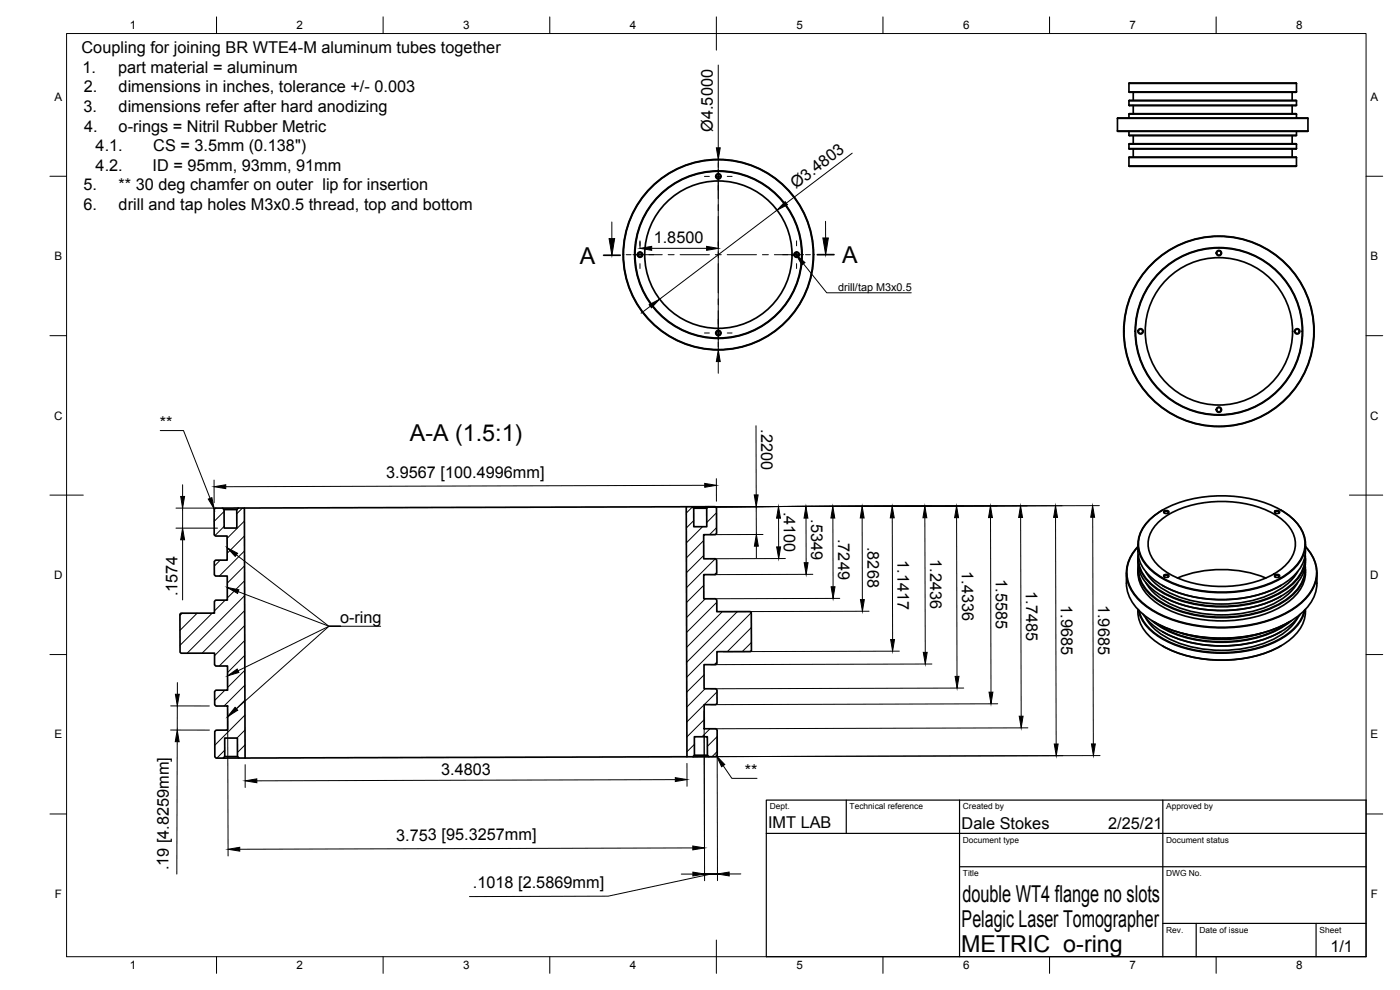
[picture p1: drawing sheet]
<svg xmlns="http://www.w3.org/2000/svg" width="420mm" height="297mm" viewBox="0 0 420 297" stroke-linecap="round" stroke-linejoin="round" font-family="sans-serif">
<!-- layer: Visible -->
<g fill="none" stroke="#000" stroke-width=".51">
<path d="M335.4 39.3h57.1M335.4 35.5h57.1M335.4 35.5l57-.1 .1 3.9M335.4 35.5v3.8M338.8 31.6h50.3M338.8 30.2h50.3M338.8 27.6h50.3M338.8 34.2h50.3M338.8 25h50.3M338.8 25v2.6M338.8 30.2v1.4M338.8 34.2v1.2"/>
<path d="M338.8 39.4v1.2M340.1 27.7v2.4M340.1 31.7v2.4M387.8 27.7v2.4M387.8 31.7v2.4M389.1 25v2.6M389.1 30.2v1.4M389.1 34.2v1.2M389.1 39.4v1.2M338.8 43.3h50.3M338.8 44.6h50.3M338.8 47.3h50.3"/>
<path d="M338.8 40.6h50.3M338.8 49.8h50.3M338.8 43.3v1.3M338.8 47.3v2.5M340.1 40.7v2.4M340.1 44.7v2.4M387.8 40.7v2.4M387.8 44.7v2.4M389.1 43.3v1.3M389.1 47.3v2.5M64.3 152.8l.3-.4h2.2l.4 .5 .1 5.5h3.8v-5.5l.4-.5h1.8l.3 75h-1.9l-.4-.4-.1-5.5h-3.8l.1 5.5-.5 .5h-2.1l-.4-.4v-7.6l.3-.4h3.5v-7.3h-3.5l-.4-.3v-4l.4-.4h3.5v-7.3h-3.5l-.4-.3v-3.5h-10.1l-.3-.3v-11.4l.3-.3h10v-3.5l.4-.4h3.5v-7.3h-3.5l-.4-.3v-4l.4-.4h3.5v-7.3h-3.5l-.4-.3zM67.2 152.9h3.9"/>
<path d="M71.5 152.4h-4.7M206 152h1.8l.4 .5v5.5h3.9v-5.5l.4-.5h2.2l.3 .4 .1 7.6-.4 .4h-3.5v7.3l3.5-.1 .4 .4v4l-.4 .4h-3.5v7.3l3.5-.1 .4 .4v3.5h10.1l.3 .3v11.4l-.3 .3h-10v3.5l-.4 .4h-3.5v7.3h3.5l.4 .3v4l-.4 .4h-3.5v7.3h3.5l.4 .3v7.7l-.3 .3h-2.2l-.4-.4v-5.5h-3.9v5.5l-.4 .5h-1.8zM206 152l-132.7 .4M208.2 152.5h3.9M212.5 152h-4.7M344.7 156.3a29.2 29.2 0 0 1 18.9-7.4 36 36 0 0 1 22.4 5.1 10.9 10.9 0 0 1 5.4 11.2 14.8 14.8 0 0 1-8.6 9.1 39.4 39.4 0 0 1-33.8-.9 12.8 12.8 0 0 1-7.3-9.5 9.9 9.9 0 0 1 3-7.6zM347.1 157.3a26 26 0 0 1 17.7-6.8 30 30 0 0 1 20.3 5.7 8.6 8.6 0 0 1 0 14 30.5 30.5 0 0 1-22.2 5.6 25.3 25.3 0 0 1-15.8-6.7 8.2 8.2 0 0 1 0-11.8zM349 153a13.5 13.5 0 0 0-7.5 9.7 11.3 11.3 0 0 0 5.8 9.8 38 38 0 0 0 28.3 4.4 24.8 24.8 0 0 0 14.1-7.8 9.3 9.3 0 0 0-1-12.8l-2.6-2.2-1.8-1.1M349.3 153.5a.82 .82 0 0 1 .8-.4 .82 .82 0 0 1 .7 .7 .82 .82 0 0 1-.9 .3 .82 .82 0 0 1-.6-.6zM349.5 154l-.1-.4 .5-.2 .7 .2-.1 .4M382.5 153.5a.82 .82 0 0 1 .9-.4 .82 .82 0 0 1 .6 .7 .82 .82 0 0 1-.8 .3 .82 .82 0 0 1-.7-.6zM382.8 154l-.1-.4 .4-.2 .8 .2-.1 .4"/>
<path d="M338.1 171.9a13.2 13.2 0 0 0 6 13.3 40.7 40.7 0 0 0 27.4 6 33.3 33.3 0 0 0 20.2-8.3 12.6 12.6 0 0 0 3.5-11M341.5 170.8a11.3 11.3 0 0 0 5.9 10.3 38.4 38.4 0 0 0 30 3.8 22.4 22.4 0 0 0 12.8-8.1 9.4 9.4 0 0 0 1.6-6M341.5 167.6a10.8 10.8 0 0 0 4.6 9.4 35 35 0 0 0 25.1 5.9 29.2 29.2 0 0 0 17.1-6.9 10.4 10.4 0 0 0 3.5-8.4M341.5 165.4a11.7 11.7 0 0 0 5.9 9.3 38.4 38.4 0 0 0 30 3.8 22.4 22.4 0 0 0 12.8-8 9.3 9.3 0 0 0 1.6-5.1M341.5 163.3v2.1M341.5 164a10.6 10.6 0 0 0-.3 15.4 30.6 30.6 0 0 0 18.4 8.5 44.4 44.4 0 0 0 27-4.2 15.5 15.5 0 0 0 8.5-10.6 10.9 10.9 0 0 0-3.3-9.1M341.5 164.1a10.6 10.6 0 0 0-.2 15.2 30.5 30.5 0 0 0 18.3 8.4 43.3 43.3 0 0 0 28.5-5.1 13.7 13.7 0 0 0 7-10.8 11.4 11.4 0 0 0-3.3-7.7M341.6 166.5a11.3 11.3 0 0 0 5.9 10.5 38.2 38.2 0 0 0 27.5 4.3 24.7 24.7 0 0 0 14.8-8.1 9.2 9.2 0 0 0 1.9-6.7M341.6 169.7a11.3 11.3 0 0 0 5.9 10.6 38.2 38.2 0 0 0 27.5 4.2 24.7 24.7 0 0 0 14.8-8.1 9.2 9.2 0 0 0 1.9-6.7M341.6 166.9a11.7 11.7 0 0 0 6.3 10.2 38.9 38.9 0 0 0 30 3.3 21.2 21.2 0 0 0 12.3-8 9.2 9.2 0 0 0 1.4-5.5M341.7 170.2a11.7 11.7 0 0 0 6.3 10.1 38.9 38.9 0 0 0 29.9 3.3 21.2 21.2 0 0 0 12.3-8 9.2 9.2 0 0 0 1.5-5.4M343.9 171.5a19.3 19.3 0 0 0 11.7 8.2 37.6 37.6 0 0 0 28-2.6 15 15 0 0 0 5.8-5.6"/>
<path d="M343.9 174.8a19.3 19.3 0 0 0 11.8 8.1 37.6 37.6 0 0 0 27.9-2.5 15 15 0 0 0 5.8-5.6M348.9 175.7a39.1 39.1 0 0 0 35.5 0M348.9 178.9l.1 .1M349 179a39.1 39.1 0 0 0 35.3 0M349.3 172.6a.82 .82 0 0 1 .8-.3 .82 .82 0 0 1 .7 .7 .82 .82 0 0 1-.9 .3 .82 .82 0 0 1-.6-.7zM349.5 173.2l-.1-.4 .5-.2 .7 .2-.1 .4M353.4 173.4a35.8 35.8 0 0 1 26.5 0M382.5 172.6a.82 .82 0 0 1 .9-.3 .82 .82 0 0 1 .6 .7 .82 .82 0 0 1-.8 .3 .82 .82 0 0 1-.7-.7zM382.8 173.2l-.1-.4 .4-.2 .8 .2-.1 .4M384.4 178.9l-.1 .1M391.8 163.3v2.1M341.5 182.8a10.7 10.7 0 0 0 4.6 9.1 35 35 0 0 0 25.1 5.9 29.2 29.2 0 0 0 17.1-6.9 10.3 10.3 0 0 0 3.5-8.1"/>
<path d="M341.6 183a13.9 13.9 0 0 0 8.2 9.2 39.4 39.4 0 0 0 35.1-.8 13.3 13.3 0 0 0 6.7-8.4M341.8 183.2a14 14 0 0 0 7.5 8.6 39.3 39.3 0 0 0 34.6 0 14 14 0 0 0 7.5-8.6M343.1 184.3a22.3 22.3 0 0 0 14.1 8.4 38.9 38.9 0 0 0 28.1-3.7 16.3 16.3 0 0 0 4.9-4.7M343.9 185.4a19.3 19.3 0 0 0 11.7 8.2 37.6 37.6 0 0 0 28-2.6 15 15 0 0 0 5.8-5.6M345.7 186.2a33.7 33.7 0 0 0 22.6 6.5 32 32 0 0 0 19.3-6.5M346.4 186.7a44.5 44.5 0 0 0 40.4 0M346.7 186.8a35.8 35.8 0 0 0 24.9 5.5 31.4 31.4 0 0 0 15-5.5M348.9 189.6a39.1 39.1 0 0 0 35.4 0M348.9 193.8a39.1 39.1 0 0 0 35.5 0M354.6 190a39.4 39.4 0 0 0 24.1 0M384.4 189.6h-.1M67.5 227h3.8"/>
<path d="M71.7 227.4l-4.7 .1M206.2 227.1l-132.6 .3M208.4 226.6h3.9M212.7 227l-4.7 .1"/>
<circle cx="215.6" cy="52.9" r=".65"/>
<circle cx="215.6" cy="52.9" r=".79"/>
<circle cx="192.1" cy="76.4" r=".65"/>
<circle cx="192.1" cy="76.4" r=".79"/>
<circle cx="215.6" cy="76.4" r="25"/>
<circle cx="215.6" cy="76.4" r="28.6"/>
<circle cx="215.6" cy="76.4" r="22.1"/>
<circle cx="215.6" cy="76.4" r="28.5"/>
<circle cx="215.6" cy="76.4" r="25.1"/>
<circle cx="239.1" cy="76.4" r=".65"/>
<circle cx="239.1" cy="76.4" r=".79"/>
<circle cx="365.8" cy="75.9" r=".65"/>
<circle cx="365.8" cy="75.9" r=".79"/>
<circle cx="215.6" cy="99.9" r=".65"/>
<circle cx="215.6" cy="99.9" r=".79"/>
<circle cx="342.3" cy="99.4" r=".65"/>
<circle cx="342.3" cy="99.4" r=".79"/>
<circle cx="365.8" cy="99.4" r="25"/>
<circle cx="365.8" cy="99.4" r="28.6"/>
<circle cx="365.8" cy="99.4" r="22.1"/>
<circle cx="365.8" cy="99.4" r="28.5"/>
<circle cx="365.8" cy="99.4" r="25.1"/>
<circle cx="389.3" cy="99.4" r=".65"/>
<circle cx="389.3" cy="99.4" r=".79"/>
<circle cx="365.8" cy="122.9" r=".65"/>
<circle cx="365.8" cy="122.9" r=".79"/>
</g>
<!-- layer: Border -->
<g fill="none" stroke="#000" stroke-width=".3">
<path d="M20 10.1h390v276.9h-390zM65 5.1v5M115 5.1v5M165 5.1v5M215 5.1v10M265 5.1v5M315 5.1v5M365 5.1v5M15 52.9h5M410 52.9h5M15 100.7h5M410 100.7h5"/>
<path d="M15 148.6h10M405 148.6h10M15 196.4h5M410 196.4h5M15 244.2h5M410 244.2h5M65 287v5M115 287v5M165 287v5M215 282.1v9.9M265 287v5M315 287v5"/>
<path d="M365 287v5"/>
</g>
<!-- layer: TitleBlock -->
<path d="M230 240.1h180v46.9h-180zM230 250h180M254 240.1v9.9M288 240.1v46.9M349 240.1v46.9M288 260.1h122M349 277.1h61M359 277.1v9.9M395 277.1v9.9" fill="none" stroke="#000" stroke-width=".36"/>
<!-- layer: Center Lines -->
<g fill="none" stroke="#000" stroke-width=".3">
<path d="M211.4 52.9h1.5M214.7 52.9h1.8M215.6 48.8v1.5M215.6 50.8v8.8M218.2 52.9h1.5M187.9 76.4h1.5M190 76.4h8.8M192.1 72.3v1.5M192.1 75.5v1.8M192.1 79.1v1.5M200.5 76.4h1.8M204.1 76.4h8.8"/>
<path d="M214.7 76.4h1.8M215.6 61.4v1.8M215.6 65v8.8M215.6 75.5v1.8M215.6 79.1v8.8M218.2 76.4h8.8M228.8 76.4h1.8M232.4 76.4h8.8M239.1 72.3v1.5M239.1 75.5v1.8M239.1 79.1v1.5M241.7 76.4h1.5"/>
<path d="M211.4 99.9h1.5M214.7 99.9h1.8M215.6 89.7v1.7M215.6 93.2v8.8M218.2 99.9h1.5M215.6 102.6v1.5"/>
</g>
<!-- layer: Annotations -->
<path d="M182.8 71.6h1.7l-.9 5zM238.9 76.4l2.7 2.4-.9 .7zM247 71.4h1.6l-.8 5zM62.5 149.7l1.1-.4 .7 3.5zM68.2 164.3l3.1 1.7-.7 .9zM68.2 176.3l3.5 .7-.4 1.1zM70.5 212.2l.8 .9-3 1.9zM68.3 202.8l2.9-2.1 .5 1.1zM215.1 226.8l2.4 2.6-.9 .6z" fill="#000" stroke="#000" stroke-width=".3"/>
<path d="M183.6 66.6v5M241.1 79.1l7 8.7h25.4M247.8 66.4v5M48.1 129.2h7l8 20.3M71 166.5l27.7 21.4h15.5M71.5 177.5l27.2 10.4h3.5M102.2 187.9h-3.5l-27.3 13.4M102.2 187.9h-3.5l-27.7 24.8M217 229.7l2.6 3.8h7.6" fill="none" stroke="#000" stroke-width=".3"/>
<!-- layer: Hatching -->
<g fill="none" stroke="#000" stroke-width=".3">
<path d="M67.3 153.4l-3 3M67.3 157.9l-2.8 2.8M72.8 152.4l-1.7 1.7M73.4 156.3l-5.2 5.2M207.8 152.1l-1.8 1.9M208.2 156.2l-2.2 2.2M210.8 158l-4.8 4.9M215 153.9l-2.9 2.9M215 158.3l-2 2.1M66.1 168.1l-1.8 1.7M73.4 160.8l-5.2 5.2M73.4 165.3l-7.6 7.5"/>
<path d="M73.4 169.8l-5.2 5.1M73.4 174.3l-5.2 5.1M73.4 178.7l-17.2 17.3M211.2 162.2l-5.2 5.2M211.2 166.7l-5.2 5.2M211.2 175.6l-5.2 5.2M211.7 179.6l-5.7 5.7M214.7 167.6l-8.7 8.7M215.1 171.8l-.7 .6M54.7 184l-.7 .7M59.2 184l-5.2 5.1M63.7 184l-9.7 9.6"/>
<path d="M67.6 180.1l-3.2 3.2M73.4 183.2l-12.7 12.8M73.4 187.7l-9 9M73.5 192.2l-7.7 7.6M73.5 196.6l-5.2 5.2M215.1 180.7l-9 9.1M215.2 198.6l-.8 .8M216.8 183.5l-10.7 10.8M221.3 183.5l-15.2 15.2M225.4 183.8l-19.3 19.4M225.5 188.3l-7.2 7.2M225.5 192.8l-2.7 2.7"/>
<path d="M67.5 207.1l-3.1 3M73.5 201.1l-5.2 5.2M73.5 205.6l-6.3 6.2M73.5 210.1l-5.2 5.1M73.5 214.5l-9 9.1M73.5 219l-2.4 2.4M211.3 202.5l-5.2 5.2M211.3 211.5l-5.2 5.1M211.3 215.9l-5.2 5.2M211.6 206.7l-5.5 5.5M213.1 218.7l-2.4 2.4M215.2 207.6l-3.9 3.8"/>
<path d="M67.5 225.1l-2.4 2.4M73.6 223.5l-2.3 2.3M208.4 223.4l-2.3 2.2M215.2 221l-2.9 3M215.2 225.5l-1.5 1.5"/>
</g>
<!-- layer: Annotations -->
<path d="M181.1 76.6h5M250.3 76.4h-5" fill="none" stroke="#000" stroke-width=".51"/>
<!-- layer: Dimensions -->
<g fill="none" stroke="#000" stroke-width=".3">
<path d="M215.6 19.5v24.9M215.6 47.8v57.2M255.8 46l-19.8 15M192.1 72.5v1.9M195.6 74.5h16.5M233.2 63.1l-35.2 26.7M195.2 91.9l-2.8 2.1M215.6 108.5v3.5M226.9 127.7v20.8M52.8 152.4h12M52.8 158.5h12.5M54.8 145.4v3.6"/>
<path d="M54.8 152.4v6.1M64.2 144l.1 6.8M211.5 145.6l-143.7 .4M215 143.6v6.8M226.9 152l.1 8.4M233.7 155.5v8.6M241.9 155.5v13.3M250 155.4v20.7M258.7 155.4l.1 24.5M260.7 151.9l-52.8 .1M267.8 155.4l.1 36.5M277.6 155.3l.1 40.4"/>
<path d="M287.1 155.3l.1 47.6M297.3 155.3l.1 52.4M306.3 155.3l.2 59.6M308.3 151.8l-100.4 .2M316.8 155.2l.2 68M327.9 155.2l.2 68M329.9 151.7l-122 .3M54.8 162v18M227 163.9v3.5M229 160.4h-15.8M235.7 167.6h-22.5M243.9 172.3l-30.7 .1"/>
<path d="M252 179.5l-38.8 .1M260.8 183.4l-43.7 .1M269.9 195.4l-52.8 .1M279.7 199.2l-66.4 .2M51.2 219l11.6 .1M51.2 211.8h11.6M53.2 211.8v7.2M53.2 204.8v3.5M68.3 213.8l.2 43M211.3 213.4l.2 50.9M289.2 206.4l-75.9 .3M299.4 211.2l-86.1 .2"/>
<path d="M308.5 218.4l-95.2 .3M53.2 222.5l-.1 39.8M73.6 229.4v6.9M202.7 233.9l-125.6 .4M206.2 229.1v6.8M215.2 221l.1 43.2M330.1 226.7l-121.9 .3M207.9 254.4l-136 .4M204.4 262.3h3.5M211.5 262.2h3.8h-3.8M213.4 262.2l-30.9 6.7-41.6 .1M218.8 262.2h3.5"/>
</g>
<g fill="#000" stroke="#000" stroke-width=".3">
<path d="M215 44.4h1.2l-.6 3.4zM192.1 74.5l3.5-.6v1.2zM212.1 73.9l3.5 .6-3.5 .6zM235.6 60.5l.7 .9-3.1 1.7zM194.8 91.4l3.2-1.6-2.5 2.6zM215.6 105l.6 3.5h-1.2zM54.2 149h1.2l-.6 3.4zM64.3 146l3.5-.6v1.2zM211.5 145l3.5 .6-3.5 .6zM226.4 148.5h1.1l-.6 3.5zM233.6 152l.6 3.5h-1.1zM241.9 152l.6 3.5h-1.2z"/>
<path d="M249.9 151.9l.6 3.5h-1.1zM258.7 151.9l.6 3.5h-1.1zM267.8 151.9l.6 3.5h-1.2zM277.6 151.9l.6 3.4h-1.2zM287.1 151.8l.6 3.5h-1.2zM297.2 151.8l.6 3.5h-1.1zM306.3 151.8l.6 3.5h-1.2zM316.8 151.7l.6 3.5h-1.2zM327.9 151.7l.6 3.5h-1.2zM54.8 158.5l.6 3.5h-1.2zM227 160.4l.6 3.5h-1.2zM233.1 164.1h1.2l-.6 3.5z"/>
<path d="M241.3 168.8h1.2l-.6 3.5zM249.4 176.1h1.2l-.6 3.4zM258.2 179.9h1.2l-.6 3.5zM267.3 191.9h1.2l-.6 3.5zM277.1 195.7h1.2l-.6 3.5zM52.6 208.3h1.2l-.6 3.5zM286.6 203l1.2-.1-.6 3.5zM296.8 207.7h1.2l-.6 3.5zM305.9 214.9h1.1l-.5 3.5zM53.2 219l.6 3.6-1.2-.1zM73.6 234.3l3.5-.6v1.2zM202.7 233.3l3.5 .6-3.5 .6z"/>
<path d="M316.4 223.2h1.2l-.6 3.5zM327.6 223.2h1.1l-.6 3.5zM68.5 254.8l3.4-.6v1.2zM207.9 253.8l3.5 .6-3.5 .6zM207.9 261.7l3.6 .5-3.6 .6zM215.3 262.2l3.5-.6v1.2z"/>
</g>
<g font-size="7">
<text x="174" y="79.1">A</text>
<text x="252.8" y="78.9">A</text>
<text x="123" y="132.3">A-A (1.5:1)</text>
<text x="288.8" y="270.6">double WT4 flange no slots</text>
<text x="288.6" y="278.1">Pelagic Laser Tomographer</text>
<text x="288.5" y="285.6">METRIC o-ring</text>
</g>
<g font-size="4.9">
<text x="24.5" y="16">Coupling for joining BR WTE4-M aluminum tubes together</text>
<text x="24.7" y="21.8">1.</text>
<text x="35.4" y="21.8">part material = aluminum</text>
<text x="25.1" y="27.7">2.</text>
<text x="35.6" y="27.7">dimensions in inches, tolerance +/- 0.003</text>
<text x="25.1" y="33.6">3.</text>
<text x="35.6" y="33.6">dimensions refer after hard anodizing</text>
<text x="25.2" y="39.5">4.</text>
<text x="35.6" y="39.5">o-rings = Nitril Rubber Metric</text>
<text x="213.9" y="39.5" transform="rotate(-90 213.9 39.5)">Ø4.5000</text>
<text x="28.7" y="45.3">4.1.</text>
<text x="46" y="45.3">CS = 3.5mm (0.138&quot;)</text>
<text x="28.7" y="51.2">4.2.</text>
<text x="45.8" y="51.2">ID = 95mm, 93mm, 91mm</text>
<text x="25.1" y="57.1">5.</text>
<text x="35.6" y="57.1">** 30 deg chamfer on outer lip for insertion</text>
<text x="238.8" y="56.8" transform="rotate(-37 238.8 56.8)">Ø3.4803</text>
<text x="25.1" y="62.9">6.</text>
<text x="35.6" y="62.9">drill and tap holes M3x0.5 thread, top and bottom</text>
<text x="196.2" y="72.9">1.8500</text>
<text x="47.9" y="128.5">**</text>
<text x="228.5" y="128.8" transform="rotate(90 228.5 128.8)">.2200</text>
<text x="115.9" y="143.4">3.9567 [100.4996mm]</text>
<text x="235.2" y="153.6" transform="rotate(90 235.2 153.6)">.4100</text>
<text x="243.5" y="155.9" transform="rotate(90 243.5 155.9)">.5349</text>
<text x="251.5" y="161.7" transform="rotate(90 251.5 161.7)">.7249</text>
<text x="260.3" y="164.1" transform="rotate(90 260.3 164.1)">.8268</text>
<text x="279.2" y="167.8" transform="rotate(90 279.2 167.8)">1.2436</text>
<text x="269.3" y="168" transform="rotate(90 269.3 168)">1.1417</text>
<text x="288.7" y="171.4" transform="rotate(90 288.7 171.4)">1.4336</text>
<text x="298.9" y="173.8" transform="rotate(90 298.9 173.8)">1.5585</text>
<text x="53.2" y="179" transform="rotate(-90 53.2 179)">.1574</text>
<text x="307.9" y="177.4" transform="rotate(90 307.9 177.4)">1.7485</text>
<text x="318.4" y="181.5" transform="rotate(90 318.4 181.5)">1.9685</text>
<text x="329.6" y="181.5" transform="rotate(90 329.6 181.5)">1.9685</text>
<text x="102" y="186.9">o-ring</text>
<text x="132.4" y="232.6">3.4803</text>
<text x="223.5" y="232.8">**</text>
<text x="230.5" y="248.5">IMT LAB</text>
<text x="288.6" y="248.6">Dale Stokes</text>
<text x="332.6" y="248.6">2/25/21</text>
<text x="118.9" y="252.2">3.753 [95.3257mm]</text>
<text x="50.6" y="261.2" transform="rotate(-90 50.6 261.2)">.19 [4.8259mm]</text>
<text x="141.9" y="266.5">.1018 [2.5869mm]</text>
<text x="399.3" y="285.8">1/1</text>
</g>
<g font-size="3.5">
<text x="39" y="8.8">1</text>
<text x="89" y="8.8">2</text>
<text x="139" y="8.8">3</text>
<text x="189" y="8.8">4</text>
<text x="239" y="8.8">5</text>
<text x="289" y="8.8">6</text>
<text x="339" y="8.8">7</text>
<text x="389" y="8.8">8</text>
<text x="16.3" y="30.2">A</text>
<text x="411.3" y="30.2">A</text>
<text x="16.3" y="78">B</text>
<text x="411.3" y="78">B</text>
<text x="16.2" y="125.9">C</text>
<text x="411.2" y="125.9">C</text>
<text x="16.2" y="173.7">D</text>
<text x="411.2" y="173.7">D</text>
<text x="16.3" y="221.6">E</text>
<text x="411.3" y="221.6">E</text>
<text x="16.4" y="269.4">F</text>
<text x="411.4" y="269.4">F</text>
<text x="39" y="290.8">1</text>
<text x="89" y="290.8">2</text>
<text x="139" y="290.8">3</text>
<text x="189" y="290.8">4</text>
<text x="239" y="290.8">5</text>
<text x="289" y="290.8">6</text>
<text x="339" y="290.8">7</text>
<text x="389" y="290.8">8</text>
</g>
<text font-size="3.3" x="251.5" y="87.2">drill/tap M3x0.5</text>
<g font-size="2.5">
<text x="231" y="242.9">Dept.</text>
<text x="255" y="242.9">Technical reference</text>
<text x="289" y="242.9">Created by</text>
<text x="350" y="242.9">Approved by</text>
<text x="289" y="252.8">Document type</text>
<text x="350" y="252.8">Document status</text>
<text x="289" y="262.9">Title</text>
<text x="350" y="262.9">DWG No.</text>
<text x="350" y="279.9">Rev.</text>
<text x="360" y="279.9">Date of issue</text>
<text x="396" y="279.9">Sheet</text>
</g>
</svg>
